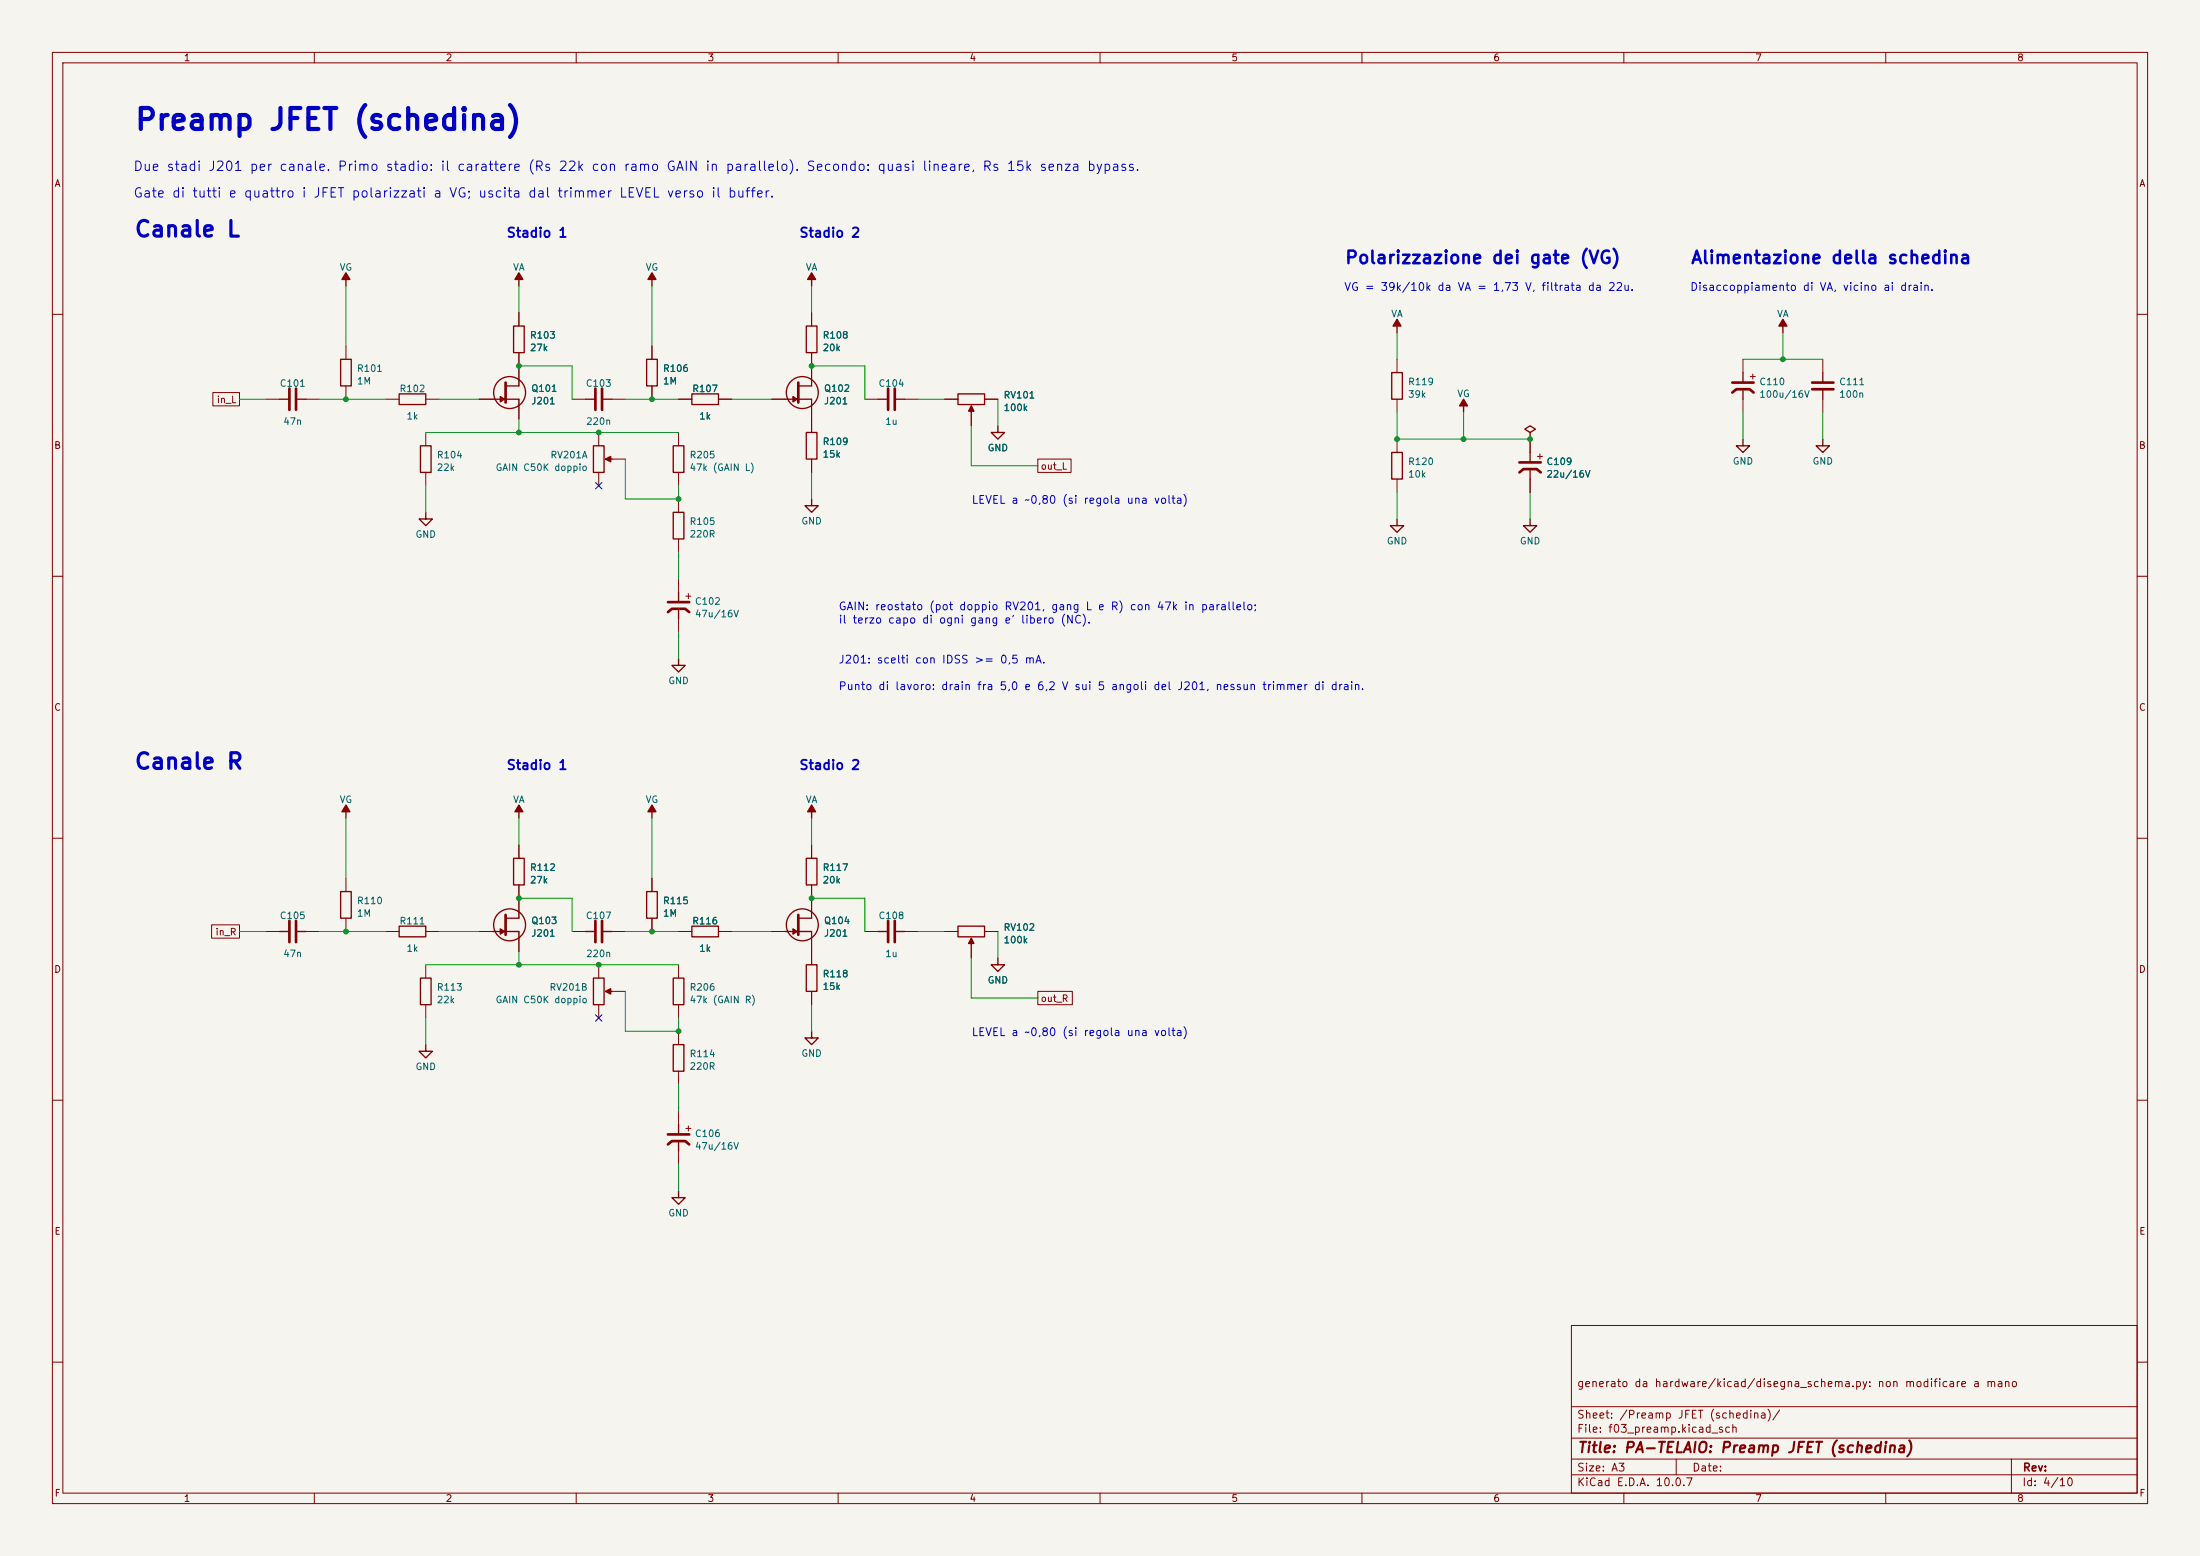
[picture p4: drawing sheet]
<svg xmlns="http://www.w3.org/2000/svg" width="420mm" height="297mm" viewBox="0 0 420 297" stroke-linecap="round" stroke-linejoin="round" font-family="sans-serif">
<path d="M0 0h420v297h-420z" fill="#f5f4ef" stroke="#f5f4ef" stroke-width=".19"/>
<g fill="none" stroke="#840000" stroke-width=".19">
<path d="M10 10h400v277h-400zM12 12h396v273h-396zM60 10v2M110 10v2M160 10v2M210 10v2M260 10v2M310 10v2M360 10v2M99.1 59.7v2.5M154.9 59.7v2.5M10 60h2"/>
<path d="M40.6 74.9h5.1v2.6h-5.1zM50.8 76.2h2.5M58.4 76.2h2.6M66 66v2.6M66 73.7v2.5M73.7 76.2h2.5M81.3 76.2h2.5M91.4 76.2h2.6M99.1 67.3v6.4M99.1 76.2v3.8M109.2 76.2h2.6M116.8 76.2h2.6"/>
<path d="M124.5 66v2.6M124.5 73.7v2.5M129.5 76.2h2.6M137.2 76.2h2.5M147.3 76.2h2.6M154.9 67.3v6.4M154.9 76.2v6.4M165.1 76.2h2.5M172.7 76.2h2.6M180.3 76.2h2.6M185.4 78.7v2.6M188 76.2h2.5"/>
<path d="M266.7 68.6v2.5M266.7 76.2v2.5M332.7 68.6v2.5M332.7 76.2v2.5M348 68.6v2.5M348 76.2v2.5M408 60h2M81.3 82.6v2.5M81.3 90.2v2.5M114.3 82.6v2.5M114.3 90.2v2.5M116.8 87.6h2.6"/>
<path d="M129.5 82.6v2.5M129.5 90.2v2.5M129.5 95.3v2.5M154.9 87.6v2.6M198.1 87.6h6.4v2.6h-6.4zM266.7 83.8v2.6M266.7 91.4v2.6M292.1 83.8v2.6M292.1 91.4v2.6M10 110h2M129.5 102.9v2.5M129.5 110.5v2.5"/>
<path d="M129.5 118.1v2.6M408 110h2M10 160h2M408 160h2M40.4 176.5h5.3v2.6h-5.3zM50.8 177.8h2.5M58.4 177.8h2.6M66 167.6v2.6M66 175.3v2.5M73.7 177.8h2.5M81.3 177.8h2.5M91.4 177.8h2.6"/>
<path d="M99.1 161.3v2.5M99.1 168.9v6.4M99.1 177.8v3.8M109.2 177.8h2.6M116.8 177.8h2.6M124.5 167.6v2.6M124.5 175.3v2.5M129.5 177.8h2.6M137.2 177.8h2.5M147.3 177.8h2.6M154.9 161.3v2.5M154.9 168.9v6.4"/>
<path d="M154.9 177.8v6.4M165.1 177.8h2.5M172.7 177.8h2.6M180.3 177.8h2.6M188 177.8h2.5M81.3 184.2v2.5M81.3 191.8v2.5M114.3 184.2v2.5M114.3 191.8v2.5M116.8 189.2h2.6M129.5 184.2v2.5M129.5 191.8v2.5"/>
<path d="M129.5 196.9v2.5M154.9 189.2v2.6M185.4 180.3v2.6M198.1 189.2h6.6v2.6h-6.6zM10 210h2M129.5 204.5v2.5M129.5 212.1v2.5M129.5 219.7v2.5M408 210h2M300 253h108v32h-108zM10 260h2M300 278.5h108"/>
<path d="M300 274.5h108M300 268.5h108M320 278.5v3M384 278.5v6.5M408 260h2M60 285v2M110 285v2M160 285v2M210 285v2M260 285v2M300 281.5h108M310 285v2"/>
<path d="M360 285v2"/>
</g>
<g fill="none" stroke="#840000" stroke-width=".25">
<path d="M66 53.3v1.3M99.1 53.3v1.3M124.5 53.3v1.3M154.9 53.3v1.3M53.3 76.2h1.9M56.5 76.2h1.9M65 68.6h2.1v5.1h-2.1zM76.2 75.2h5.1v2h-5.1zM94 76.2h5.1M96.5 73.7h2.6M98 62.2h2.1v5.1h-2.1zM111.8 76.2h1.9"/>
<path d="M114.9 76.2h1.9M123.4 68.6h2.1v5.1h-2.1zM132.1 75.2h5.1v2h-5.1zM149.9 76.2h5M152.4 73.7h2.5M153.9 62.2h2.1v5.1h-2.1zM167.6 76.2h1.9M170.8 76.2h1.9M182.9 75.2h5.1v2h-5.1zM185.4 78.5v.2M265.7 71.1h2v5.1h-2zM266.7 62.2v1.3"/>
<path d="M279.4 77.5v1.2M332.7 71.1v1.9M332.7 74.5v1.7M340.4 62.2v1.3M348 71.1v1.9M348 74.3v1.9M80.3 85.1h2v5.1h-2zM81.3 97.8v1.3h1.2l-1.2 1.2-1.3-1.2h1.3M113.3 85.1h2v5.1h-2zM116.6 87.6h.2M128.5 85.1h2.1v5.1h-2.1zM128.5 97.8h2.1v5.1h-2.1z"/>
<path d="M153.9 82.6h2.1v5h-2.1zM154.9 95.3v1.2h1.3l-1.3 1.3-1.2-1.3h1.2M190.5 81.3v1.3h1.3l-1.3 1.2-1.3-1.2h1.3M265.7 86.4h2v5h-2zM266.7 99.1v1.2h1.3l-1.3 1.3-1.3-1.3h1.3M292.1 82.6l1-.7-1-.6-1 .6 1 .7v1.2M292.1 99.1v1.2h1.3l-1.3 1.3-1.3-1.3h1.3M292.1 86.4v1.9M292.1 89.8v1.6M332.7 83.8v1.3h1.3l-1.3 1.3-1.2-1.3h1.2M348 83.8v1.3h1.2l-1.2 1.3-1.3-1.3h1.3M129.5 113v1.9"/>
<path d="M129.5 116.5v1.6M129.5 125.7v1.3h1.3l-1.3 1.3-1.2-1.3h1.2M66 154.9v1.3M99.1 154.9v1.3M124.5 154.9v1.3M154.9 154.9v1.3M53.3 177.8h1.9M56.5 177.8h1.9M65 170.2h2.1v5.1h-2.1zM76.2 176.8h5.1v2h-5.1zM94 177.8h5.1M96.5 175.3h2.6"/>
<path d="M98 163.8h2.1v5.1h-2.1zM111.8 177.8h1.9M114.9 177.8h1.9M123.4 170.2h2.1v5.1h-2.1zM132.1 176.8h5.1v2h-5.1zM149.9 177.8h5M152.4 175.3h2.5M153.9 163.8h2.1v5.1h-2.1zM167.6 177.8h1.9M170.8 177.8h1.9M182.9 176.8h5.1v2h-5.1zM80.3 186.7h2v5.1h-2z"/>
<path d="M81.3 199.4v1.3h1.2l-1.2 1.2-1.3-1.2h1.3M113.3 186.7h2v5.1h-2zM116.6 189.2h.2M128.5 186.7h2.1v5.1h-2.1zM128.5 199.4h2.1v5.1h-2.1zM153.9 184.2h2.1v5h-2.1zM154.9 196.9v1.2h1.3l-1.3 1.3-1.2-1.3h1.2M185.4 180.1v.2M190.5 182.9v1.3h1.3l-1.3 1.2-1.3-1.2h1.3M129.5 214.6v1.9M129.5 218.1v1.6M129.5 227.3v1.3h1.3l-1.3 1.3-1.2-1.3h1.2"/>
<circle cx="97.3" cy="74.9" r="3"/>
<circle cx="153.2" cy="74.9" r="3"/>
<circle cx="97.3" cy="176.5" r="3"/>
<circle cx="153.2" cy="176.5" r="3"/>
</g>
<g fill="#840000" stroke="#840000" stroke-width=".25">
<path d="M115.6 87.6l1-.5v1z"/>
<path d="M340.4 61l.7 1.2h-1.5z"/>
<path d="M266.7 61l.8 1.2h-1.6z"/>
<path d="M279.4 76.2l.8 1.3h-1.6z"/>
<path d="M151.4 75.7l.7 .5-.7 .5z"/>
<path d="M151.4 177.3l.7 .5-.7 .5z"/>
<path d="M185.4 179.1l.5 1h-1z"/>
<path d="M154.9 153.7l.8 1.2h-1.5z"/>
<path d="M95.5 75.7l.8 .5-.8 .5z"/>
<path d="M99.1 52.1l.7 1.2h-1.5z"/>
<path d="M66 52.1l.8 1.2h-1.5z"/>
<path d="M154.9 52.1l.8 1.2h-1.5z"/>
<path d="M124.5 52.1l.7 1.2h-1.5z"/>
<path d="M95.5 177.3l.8 .5-.8 .5z"/>
<path d="M115.6 189.2l1-.5v1z"/>
<path d="M185.4 77.5l.5 1h-1z"/>
<path d="M99.1 153.7l.7 1.2h-1.5z"/>
<path d="M124.5 153.7l.7 1.2h-1.5z"/>
<path d="M66 153.7l.8 1.2h-1.5z"/>
</g>
<g fill="none" stroke="#840000" stroke-width=".51">
<path d="M55.2 74.2v4M56.5 74.2v4M96.5 73v3.8M113.7 74.2v4M114.9 74.2v4M152.4 73v3.8M169.5 74.2v4M170.8 74.2v4M330.7 74.9l.8-.6h2.5l.8 .6M330.7 73h4.1M345.9 73h4.1M345.9 74.3h4.1"/>
<path d="M290.1 90.2l.7-.7h2.6l.7 .7M290.1 88.3h4M127.5 116.8l.8-.6h2.5l.8 .6M127.5 114.9h4.1M55.2 175.8v4M56.5 175.8v4M96.5 174.6v3.8M113.7 175.8v4M114.9 175.8v4M152.4 174.6v3.8M169.5 175.8v4M170.8 175.8v4"/>
<path d="M127.5 218.4l.8-.6h2.5l.8 .6M127.5 216.5h4.1"/>
</g>
<g fill="none" stroke="#009600" stroke-width=".19">
<path d="M66 54.6v11.4M99.1 54.6v5.1M124.5 54.6v11.4M154.9 54.6v5.1M45.7 76.2h5.1M61 76.2h12.7M83.8 76.2h7.6M99.1 69.9h10.1v6.3M119.4 76.2h10.1M139.7 76.2h7.6M154.9 69.9h10.2v6.3M175.3 76.2h5"/>
<path d="M190.5 76.2v5.1M266.7 63.5v5.1M266.7 78.7v5.1h25.4M279.4 78.7v5.1M332.7 78.7v5.1M332.7 68.6h15.3M340.4 63.5v5.1M348 78.7v5.1M81.3 92.7v5.1M81.3 82.6h48.2M99.1 80v2.6M119.4 87.6v7.7h10.1v-2.6"/>
<path d="M154.9 90.2v5.1M185.4 81.3v7.6h12.7M266.7 94v5.1M292.1 94v5.1M129.5 105.4v5.1M129.5 120.7v5M66 156.2v11.4M99.1 156.2v5.1M124.5 156.2v11.4M154.9 156.2v5.1M45.7 177.8h5.1M61 177.8h12.7"/>
<path d="M83.8 177.8h7.6M99.1 171.5h10.1v6.3M119.4 177.8h10.1M139.7 177.8h7.6M154.9 171.5h10.2v6.3M175.3 177.8h5M190.5 177.8v5.1M81.3 194.3v5.1M81.3 184.2h48.2M99.1 181.6v2.6M119.4 189.2v7.7h10.1v-2.6M154.9 191.8v5.1"/>
<path d="M185.4 182.9v7.6h12.7M129.5 207v5.1M129.5 222.2v5.1"/>
</g>
<path d="M113.7 92.1l1.2 1.2M114.9 92.1l-1.2 1.2M113.7 193.7l1.2 1.2M114.9 193.7l-1.2 1.2" fill="none" stroke="#000084" stroke-width=".19"/>
<g fill="#009600" stroke="#009600" stroke-width=".19">
<circle cx="279.4" cy="83.8" r=".46"/>
<circle cx="292.1" cy="83.8" r=".46"/>
<circle cx="340.4" cy="68.6" r=".46"/>
<circle cx="266.7" cy="83.8" r=".46"/>
<circle cx="129.5" cy="95.3" r=".46"/>
<circle cx="154.9" cy="69.9" r=".46"/>
<circle cx="114.3" cy="82.6" r=".46"/>
<circle cx="99.1" cy="171.5" r=".46"/>
<circle cx="99.1" cy="184.2" r=".46"/>
<circle cx="66" cy="177.8" r=".46"/>
<circle cx="66" cy="76.2" r=".46"/>
<circle cx="124.5" cy="76.2" r=".46"/>
<circle cx="99.1" cy="69.9" r=".46"/>
<circle cx="99.1" cy="82.6" r=".46"/>
<circle cx="129.5" cy="196.9" r=".46"/>
<circle cx="114.3" cy="184.2" r=".46"/>
<circle cx="154.9" cy="171.5" r=".46"/>
<circle cx="124.5" cy="177.8" r=".46"/>
</g>
<text font-size="4" fill="#0000c2" x="25.5" y="25.8">Preamp JFET (schedina)</text>
<g font-size="3" fill="#0000c2">
<text x="25.5" y="46">Canale L</text>
<text x="25.5" y="147.6">Canale R</text>
</g>
<g font-size="2.4" fill="#0000c2">
<text x="256.6" y="51">Polarizzazione dei gate (VG)</text>
<text x="322.7" y="51">Alimentazione della schedina</text>
</g>
<text font-size="2" fill="#840000" x="301" y="277.8">Title: PA-TELAIO: Preamp JFET (schedina)</text>
<g font-size="1.8" fill="#0000c2">
<text x="25.3" y="33.1">Due stadi J201 per canale. Primo stadio: il carattere (Rs 22k con ramo GAIN in parallelo). Secondo: quasi lineare, Rs 15k senza bypass.</text>
<text x="25.3" y="38.2">Gate di tutti e quattro i JFET polarizzati a VG; uscita dal trimmer LEVEL verso il buffer.</text>
<text x="96.6" y="45.8">Stadio 1</text>
<text x="152.5" y="45.8">Stadio 2</text>
<text x="96.6" y="147.4">Stadio 1</text>
<text x="152.5" y="147.4">Stadio 2</text>
</g>
<g font-size="1.5" fill="#0000c2">
<text x="256.5" y="55.9">VG = 39k/10k da VA = 1,73 V, filtrata da 22u.</text>
<text x="322.5" y="55.9">Disaccoppiamento di VA, vicino ai drain.</text>
<text x="185.4" y="96.5">LEVEL a ~0,80 (si regola una volta)</text>
<text x="160" y="116.9">GAIN: reostato (pot doppio RV201, gang L e R) con 47k in parallelo;</text>
<text x="160" y="119.4">il terzo capo di ogni gang e' libero (NC).</text>
<text x="160" y="127">J201: scelti con IDSS &gt;= 0,5 mA.</text>
<text x="160" y="132.1">Punto di lavoro: drain fra 5,0 e 6,2 V sui 5 angoli del J201, nessun trimmer di drain.</text>
<text x="185.4" y="198.1">LEVEL a ~0,80 (si regola una volta)</text>
</g>
<g font-size="1.5" fill="#840000">
<text x="300.9" y="265.1">generato da hardware/kicad/disegna_schema.py: non modificare a mano</text>
<text x="300.9" y="273.8">File: f03_preamp.kicad_sch</text>
<text x="300.9" y="271.1">Sheet: /Preamp JFET (schedina)/</text>
<text x="300.9" y="281.2">Size: A3</text>
<text x="322.9" y="281.2">Date:</text>
<text x="386" y="281.2">Rev:</text>
<text x="300.9" y="284">KiCad E.D.A. 10.0.7</text>
<text x="385.9" y="284">Id: 4/10</text>
</g>
<g font-size="1.3" fill="#840000">
<text x="35" y="12">1</text>
<text x="85" y="12">2</text>
<text x="135" y="12">3</text>
<text x="185" y="12">4</text>
<text x="235" y="12">5</text>
<text x="285" y="12">6</text>
<text x="335" y="12">7</text>
<text x="385" y="12">8</text>
<text x="10.3" y="36">A</text>
<text x="408.3" y="36">A</text>
<text x="41.3" y="77.3">in_L</text>
<text x="335.5" y="72.8" transform="rotate(-90 335.5 72.8)">+</text>
<text x="10.2" y="86">B</text>
<text x="198.6" y="90">out_L</text>
<text x="294.8" y="88" transform="rotate(-90 294.8 88)">+</text>
<text x="408.2" y="86">B</text>
<text x="132.3" y="114.7" transform="rotate(-90 132.3 114.7)">+</text>
<text x="10.2" y="136">C</text>
<text x="408.2" y="136">C</text>
<text x="41" y="178.9">in_R</text>
<text x="10.2" y="186">D</text>
<text x="408.2" y="186">D</text>
<text x="198.6" y="191.6">out_R</text>
<text x="132.3" y="216.3" transform="rotate(-90 132.3 216.3)">+</text>
<text x="10.3" y="236">E</text>
<text x="408.3" y="236">E</text>
<text x="10.3" y="286">F</text>
<text x="35" y="287">1</text>
<text x="85" y="287">2</text>
<text x="135" y="287">3</text>
<text x="185" y="287">4</text>
<text x="235" y="287">5</text>
<text x="285" y="287">6</text>
<text x="335" y="287">7</text>
<text x="385" y="287">8</text>
<text x="408.3" y="286">F</text>
</g>
<g font-size="1.3" fill="#006464">
<text x="64.7" y="52">VG</text>
<text x="97.8" y="52">VA</text>
<text x="123.2" y="52">VG</text>
<text x="153.7" y="52">VA</text>
<text x="101.1" y="64.9">R103</text>
<text x="156.9" y="64.9">R108</text>
<text x="265.5" y="60.9">VA</text>
<text x="339.1" y="60.9">VA</text>
<text x="68" y="71.3">R101</text>
<text x="101.1" y="67.3">27k</text>
<text x="126.5" y="71.3">R106</text>
<text x="156.9" y="67.3">20k</text>
<text x="53.3" y="74.1">C101</text>
<text x="68" y="73.7">1M</text>
<text x="76.2" y="75.1">R102</text>
<text x="101.3" y="75.1">Q101</text>
<text x="101.3" y="77.5">J201</text>
<text x="111.7" y="74.1">C103</text>
<text x="126.5" y="73.7">1M</text>
<text x="132" y="75.1">R107</text>
<text x="157.2" y="75.1">Q102</text>
<text x="157.2" y="77.5">J201</text>
<text x="167.6" y="74.1">C104</text>
<text x="191.5" y="76.4">RV101</text>
<text x="268.7" y="73.8">R119</text>
<text x="268.7" y="76.2">39k</text>
<text x="278.1" y="76.1">VG</text>
<text x="335.8" y="73.8">C110</text>
<text x="335.8" y="76.2">100u/16V</text>
<text x="351" y="73.8">C111</text>
<text x="351" y="76.2">100n</text>
<text x="54" y="81.4">47n</text>
<text x="77.5" y="80.4">1k</text>
<text x="111.8" y="81.4">220n</text>
<text x="133.4" y="80.4">1k</text>
<text x="168.9" y="81.4">1u</text>
<text x="191.5" y="78.8">100k</text>
<text x="83.3" y="87.8">R104</text>
<text x="105" y="87.8">RV201A</text>
<text x="131.5" y="87.8">R205</text>
<text x="156.9" y="85.3">R109</text>
<text x="156.9" y="87.7">15k</text>
<text x="188.4" y="86.4">GND</text>
<text x="268.7" y="89.1">R120</text>
<text x="295.1" y="89.1">C109</text>
<text x="330.7" y="89">GND</text>
<text x="345.9" y="89">GND</text>
<text x="83.3" y="90.2">22k</text>
<text x="94.5" y="90.2">GAIN C50K doppio</text>
<text x="131.5" y="90.2">47k (GAIN L)</text>
<text x="268.7" y="91.5">10k</text>
<text x="295.1" y="91.5">22u/16V</text>
<text x="131.5" y="100.5">R105</text>
<text x="152.9" y="100.4">GND</text>
<text x="79.2" y="103">GND</text>
<text x="131.5" y="102.9">220R</text>
<text x="264.6" y="104.2">GND</text>
<text x="290" y="104.2">GND</text>
<text x="132.6" y="115.7">C102</text>
<text x="132.6" y="118.1">47u/16V</text>
<text x="127.5" y="130.9">GND</text>
<text x="64.7" y="153.6">VG</text>
<text x="97.8" y="153.6">VA</text>
<text x="123.2" y="153.6">VG</text>
<text x="153.7" y="153.6">VA</text>
<text x="101.1" y="166.5">R112</text>
<text x="156.9" y="166.5">R117</text>
<text x="68" y="172.9">R110</text>
<text x="101.1" y="168.9">27k</text>
<text x="126.5" y="172.9">R115</text>
<text x="156.9" y="168.9">20k</text>
<text x="53.3" y="175.7">C105</text>
<text x="68" y="175.3">1M</text>
<text x="76.2" y="176.7">R111</text>
<text x="101.3" y="176.7">Q103</text>
<text x="101.3" y="179.1">J201</text>
<text x="111.7" y="175.7">C107</text>
<text x="126.5" y="175.3">1M</text>
<text x="132" y="176.7">R116</text>
<text x="157.2" y="176.7">Q104</text>
<text x="157.2" y="179.1">J201</text>
<text x="167.6" y="175.7">C108</text>
<text x="191.5" y="178">RV102</text>
<text x="54" y="183">47n</text>
<text x="77.5" y="182">1k</text>
<text x="111.8" y="183">220n</text>
<text x="133.4" y="182">1k</text>
<text x="168.9" y="183">1u</text>
<text x="191.5" y="180.4">100k</text>
<text x="83.3" y="189.4">R113</text>
<text x="83.3" y="191.8">22k</text>
<text x="94.5" y="191.8">GAIN C50K doppio</text>
<text x="104.8" y="189.4">RV201B</text>
<text x="131.5" y="189.4">R206</text>
<text x="131.5" y="191.8">47k (GAIN R)</text>
<text x="156.9" y="186.9">R118</text>
<text x="156.9" y="189.3">15k</text>
<text x="188.4" y="188">GND</text>
<text x="131.5" y="202.1">R114</text>
<text x="152.9" y="202">GND</text>
<text x="79.2" y="204.6">GND</text>
<text x="131.5" y="204.5">220R</text>
<text x="132.6" y="217.3">C106</text>
<text x="132.6" y="219.7">47u/16V</text>
<text x="127.5" y="232.5">GND</text>
</g>
</svg>
